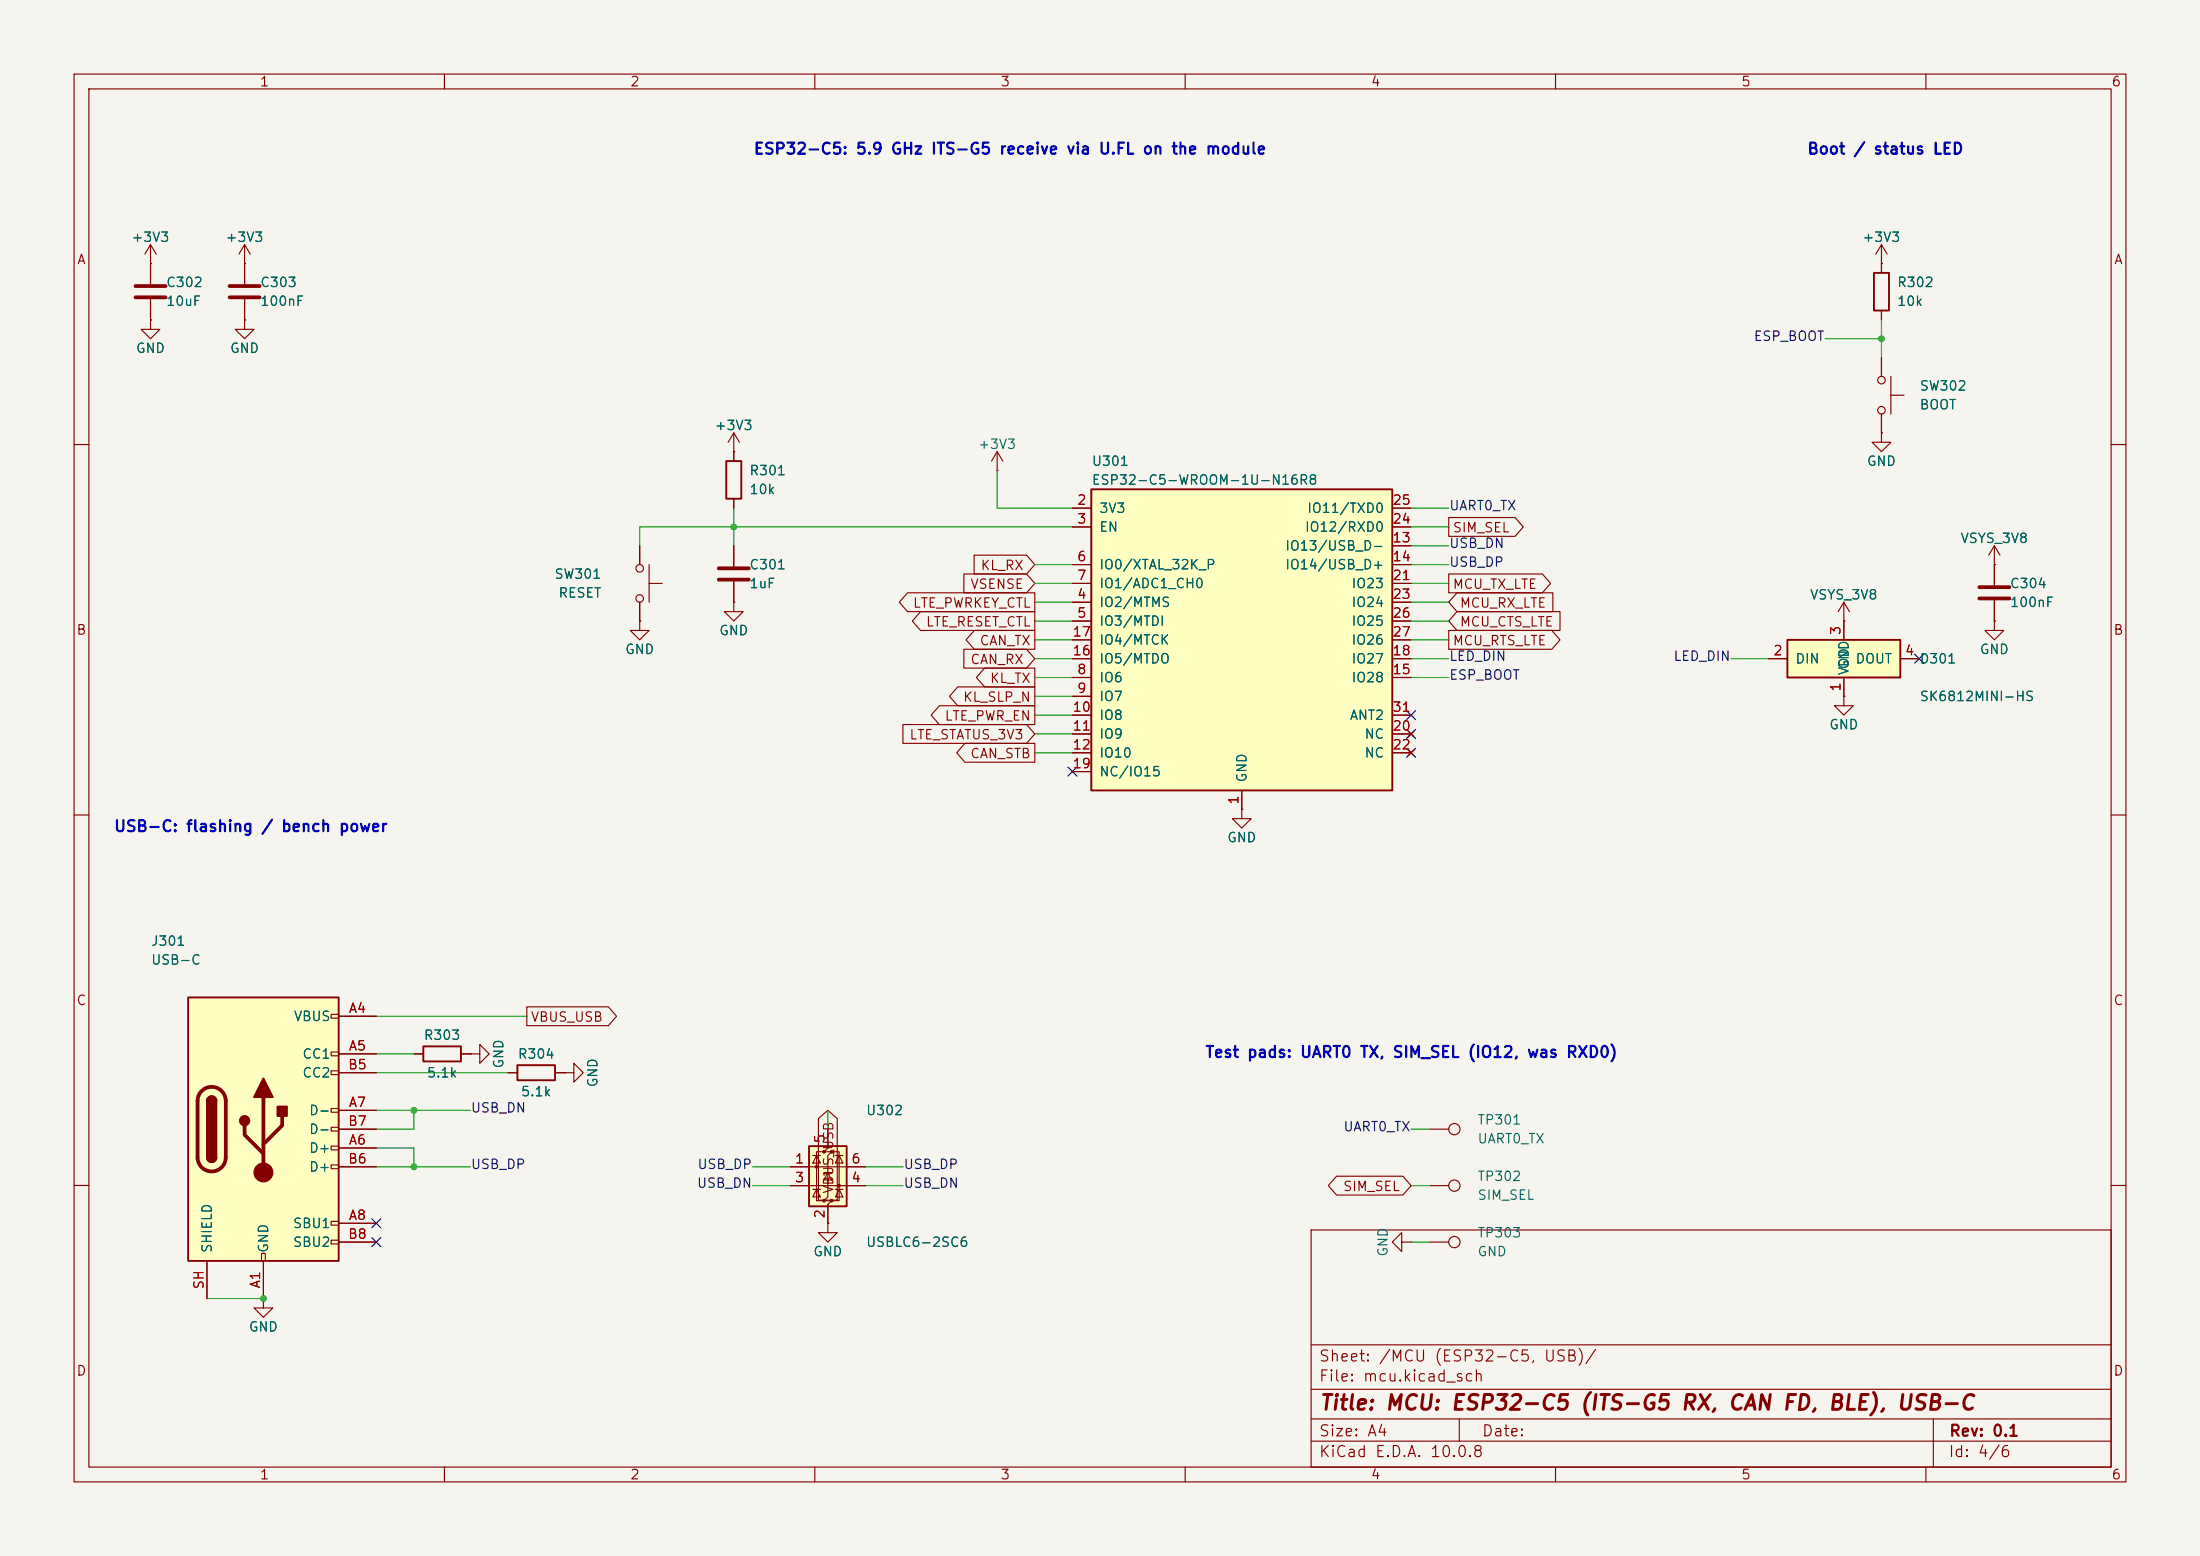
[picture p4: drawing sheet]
<svg xmlns="http://www.w3.org/2000/svg" width="297mm" height="210mm" viewBox="0 0 297 210" stroke-linecap="round" stroke-linejoin="round" font-family="sans-serif">
<path d="M0 0h297v210h-297z" fill="#f5f4ef" stroke="#f5f4ef" stroke-width=".14"/>
<g fill="none" stroke="#840000" stroke-width=".15">
<path d="M10 10h277v190h-277zM12 12h273v186h-273zM60 10v2M110 10v2M160 10v2M210 10v2M260 10v2M254 58.4v1.3h1.3l-1.3 1.3-1.3-1.3h1.3M254 58.4h.1M10 60h2M285 60h2M10 110h2"/>
<path d="M285 110h2M10 160h2M177 166h108v32h-108zM285 160h2M60 198v2M110 198v2M160 198v2M177 194.5h108M177 191.5h108M177 187.5h108M177 181.5h108M197 191.5v3"/>
<path d="M210 198v2M260 198v2M261 191.5v6.5"/>
</g>
<path d="M241.3 86.4h15.2v5h-15.2z" fill="#ffffc2"/>
<path d="M253 36.8h2v5.1h-2zM98 62.2h2.1v5.1h-2.1zM241.3 86.4h15.2v5h-15.2z" fill="none" stroke="#840000" stroke-width=".25"/>
<g fill="none" stroke="#840000" stroke-width=".15">
<path d="M20.3 35.6h.1M20.3 33l-.7 1.3M20.3 33l.8 1.3M20.3 33v2.6M254 35.6h.1M254 33l-.8 1.3M254 33l.8 1.3M254 33v3.8M99.1 58.4v3.8M99.1 58.4l-.8 1.3M99.1 58.4l.7 1.3M254 41.9v1.3"/>
<path d="M254 48.3v2.5M254 55.9v2.5M255.3 53.3h1.7M255.3 50.8v5.1M99.1 61h.1M99.1 67.3v1.3M99.1 73.7v2.8M99.1 78.5v2.8M269.2 76.2h.1M269.2 73.7v5.3M269.2 73.7l-.7 1.2M269.2 73.7l.8 1.2"/>
<path d="M99.1 81.3v1.3h1.2l-1.2 1.2-1.3-1.2h1.3M99.1 81.3h.1M238.8 88.9h2.5M248.9 83.8v2.6M248.9 91.4v2.6M256.5 88.9h2.6M269.2 83.8v1.3h1.3l-1.3 1.3-1.2-1.3h1.2M269.2 83.8h.1M269.2 81v2.8M167.6 109.2v1.3h1.3l-1.3 1.3-1.2-1.3h1.2M167.6 109.2h.1M193 152.4h2.6"/>
<path d="M35.6 175.3v1.2h1.2l-1.2 1.3-1.3-1.3h1.3M35.6 175.3h.1M193 160h2.6M193 167.6h2.6"/>
<circle cx="254" cy="51.3" r=".51"/>
<circle cx="254" cy="55.4" r=".51"/>
<circle cx="196.3" cy="152.4" r=".76"/>
<circle cx="196.3" cy="160" r=".76"/>
<circle cx="196.3" cy="167.6" r=".76"/>
</g>
<path d="M97 76.7h4.1M97 78.2h4.1M267.2 79.2h4.1M267.2 80.8h4.1" fill="none" stroke="#840000" stroke-width=".51"/>
<path d="M109.2 154.7h5.1v8.1h-5.1z" fill="#ffffc2"/>
<g fill="#840000">
<circle cx="110.2" cy="157.5" r=".25"/>
<circle cx="111.3" cy="155.4" r=".25"/>
<circle cx="111.3" cy="162.1" r=".25"/>
<circle cx="112.3" cy="155.4" r=".25"/>
<circle cx="112.3" cy="162.1" r=".25"/>
<circle cx="113.3" cy="160" r=".25"/>
</g>
<g fill="none" stroke="#840000" stroke-width=".15">
<path d="M134.6 63.5h.1M134.6 61l-.7 1.2M134.6 61l.8 1.2M134.6 61v2.5M248.9 83.8h.1M248.9 94v1.3h1.3l-1.3 1.2-1.3-1.2h1.3M248.9 94h.1M248.9 81.3l-.7 1.3M248.9 81.3l.8 1.3M248.9 81.3v2.5M106.7 157.5h10.1M109.7 156h1"/>
<path d="M110.2 156l.5 1h-1zM111.3 155.4h-1.1v6.7h1.1M111.8 152.4v2.5l-.5 .5h1l-.5 .6v5.5l-.5 .6h1l-.5 .5v2.5M111.8 158.2l.5 1.1h-1zM112.3 158.2h-1v.4M112.3 155.4h1v6.7h-1M112.8 156h1M113.3 156l.5 1h-1zM106.7 160h10.1M109.7 160.5h1M110.2 160.5l.5 1h-1zM111.8 165.1v1.3h1.2l-1.2 1.2-1.3-1.2h1.3"/>
<path d="M111.8 165.1h.1M112.8 160.5h1M113.3 160.5l.5 1h-1zM189.2 167.6v-1.2l-1.2 1.2 1.2 1.3v-1.3h1.3M190.5 167.6h.1"/>
</g>
<path d="M109.2 154.7h5.1v8.1h-5.1z" fill="none" stroke="#840000" stroke-width=".25"/>
<path d="M147.3 66h40.7v40.7h-40.7z" fill="#ffffc2"/>
<path d="M147.3 66h40.7v40.7h-40.7z" fill="none" stroke="#840000" stroke-width=".25"/>
<g fill="none" stroke="#840000" stroke-width=".15">
<path d="M144.8 68.6h2.5M144.8 71.1h2.5M144.8 76.2h2.5M144.8 78.7h2.5M188 68.6h2.5M188 71.1h2.5M188 76.2h2.5M188 78.7h2.5M188 73.7h2.5M144.8 81.3h2.5M144.8 83.8h2.5M144.8 91.4h2.5"/>
<path d="M144.8 94h2.5M144.8 96.5h2.5M144.8 99.1h2.5M144.8 88.9h2.5M144.8 86.4h2.5M188 81.3h2.5M188 83.8h2.5M188 91.4h2.5M188 96.5h2.5M188 99.1h2.5M188 88.9h2.5M188 86.4h2.5"/>
<path d="M190.1 98.7l.8 .7M190.9 98.7l-.8 .7M144.8 101.6h2.5M144.8 104.1h2.5M167.6 106.7v2.5M188 101.6h2.5M190.1 101.2l.8 .8M190.9 101.2l-.8 .8M76.2 144.8h1.3v-1.3l1.2 1.3-1.2 1.3v-1.3M76.2 144.8h.1"/>
</g>
<path d="M25.4 134.6h20.3v35.6h-20.3z" fill="#ffffc2"/>
<g fill="none" stroke="#840000" stroke-width=".15">
<path d="M20.3 35.6h.1M20.3 35.6v2.8M33 35.6h.1M33 33v5.4M33 33l-.7 1.3M33 33l.8 1.3M254 35.6h.1M254 35.6v1.2M20.3 43.2v1.3h1.3l-1.3 1.2-1.3-1.2h1.3M20.3 43.2h.1M20.3 40.4v2.8M33 43.2v1.3h1.3l-1.3 1.2-1.3-1.2h1.3"/>
<path d="M33 43.2h.1M33 40.4v2.8M254 58.4h.1M254 41.9v1.3M254 48.3v2.5M254 55.9v2.5M86.4 73.7v2.5M87.6 78.7h1.8M87.6 76.2v5.1M99.1 61h.1M99.1 61v1.2M99.1 67.3v1.3"/>
<path d="M99.1 73.7v2.8M99.1 78.5v2.8M130.1 77.5h8.5l1.1 1.2-1.1 1.3h-8.5zM131.5 74.9h7.1l1.1 1.3-1.1 1.3h-7.1zM144.8 78.7h2.5M144.8 68.6h2.5M144.8 71.1h2.5M144.8 76.2h2.5M188 78.7h2.5M188 68.6h2.5M188 71.1h2.5M188 76.2h2.5"/>
<path d="M188 73.7h2.5M195.6 77.5h12.6l1.1 1.2-1.1 1.3h-12.6zM195.6 69.8h8.9l1.1 1.3-1.1 1.3h-8.9zM269.2 76.2h.1M269.2 76.2v2.8M86.4 83.8v1.3h1.2l-1.2 1.3-1.3-1.3h1.3M86.4 83.8h.1M86.4 81.3v2.5M99.1 81.3h.1M121.9 97.8h16.7l1.1 1.3-1.1 1.2h-16.7zM122.5 80h17.2v2.6h-17.2l-1.1-1.3zM124.3 82.5h15.4v2.6h-15.4l-1.1-1.3z"/>
<path d="M126.8 95.2h12.9v2.6h-12.9l-1.1-1.3zM129.3 92.7h10.4v2.6h-10.4l-1.1-1.3zM130.1 87.6h8.5l1.1 1.3-1.1 1.3h-8.5zM131.5 85.1h8.2v2.5h-8.2l-1.1-1.2zM132.9 90.2h6.8v2.5h-6.8l-1.1-1.3zM144.8 88.9h2.5M144.8 81.3h2.5M144.8 83.8h2.5M144.8 91.4h2.5M144.8 94h2.5M144.8 96.5h2.5M144.8 99.1h2.5"/>
<path d="M144.8 86.4h2.5M188 88.9h2.5M188 81.3h2.5M188 83.8h2.5M188 91.4h2.5M188 96.5h2.5M188 99.1h2.5M188 86.4h2.5M190.1 98.7l.8 .7M190.9 98.7l-.8 .7M195.6 85.1h13.9l1.1 1.3-1.1 1.2h-13.9zM196.7 82.5h13.9v2.6h-13.9l-1.1-1.3z"/>
<path d="M196.7 80h12.9v2.6h-12.9l-1.1-1.3zM238.8 88.9h2.5M248.9 83.8h.1M248.9 94h.1M248.9 83.8v2.6M248.9 91.4v2.6M256.5 88.9h2.6M269.2 83.8h.1M269.2 81v2.8M130.3 100.3h9.4v2.6h-9.4l-1.1-1.3zM144.8 101.6h2.5M144.8 104.1h2.5"/>
<path d="M167.6 109.2h.1M167.6 106.7v2.5M188 101.6h2.5M190.1 101.2l.8 .8M190.9 101.2l-.8 .8M44.7 136.9h1v.5h-1zM45.7 137.2h5.1M71.1 135.9h11l1.1 1.3-1.1 1.2h-11zM44.7 142h1v.5h-1zM44.7 144.5h1v.5h-1zM44.7 149.6h1v.5h-1zM44.7 152.1h1v.6h-1z"/>
<path d="M44.7 154.7h1v.5h-1zM44.7 157.2h1v.5h-1zM45.7 142.2h5.1M45.7 154.9h5.1M45.7 149.9h5.1M45.7 144.8h5.1M45.7 157.5h5.1M45.7 152.4h5.1M55.9 142.2h1.2M62.2 142.2h1.3M63.5 142.2h1.3v-1.2l1.2 1.2-1.2 1.3v-1.3M63.5 142.2h.1"/>
<path d="M68.6 144.8h1.2M74.9 144.8h1.3M76.2 144.8h.1M106.7 157.5h2.5M110.5 151l1.3-1.1 1.2 1.1v11h-2.5zM111.8 152.4v2.5M114.3 157.5h2.5M180.4 158.7h9l1.1 1.3-1.1 1.3h-9l-1.1-1.3zM27.9 170.2v5.1M35.3 169.2h.5v1h-.5zM35.6 175.3h.1M35.6 170.2v5.1"/>
<path d="M44.7 164.8h1v.6h-1zM44.7 167.4h1v.5h-1zM45.7 165.1h5.1M45.7 167.6h5.1M106.7 160h2.5M111.8 165.1h.1M111.8 162.6v2.5M114.3 160h2.5"/>
<circle cx="86.4" cy="76.7" r=".51"/>
<circle cx="86.4" cy="80.8" r=".51"/>
</g>
<path d="M25.4 134.6h20.3v35.6h-20.3zM27.9 148.6a.64 .64 0 0 1 .7-.6 .64 .64 0 0 1 .6 .6M27.9 156.2a.64 .64 0 0 0 .7 .6 .64 .64 0 0 0 .6-.6M57.1 141.2h5.1v2.1h-5.1zM69.8 143.8h5.1v2h-5.1z" fill="none" stroke="#840000" stroke-width=".25"/>
<path d="M18.3 38.6h4.1M31 38.6h4.1M18.3 40.1h4.1M31 40.1h4.1M27.2 147.3a1.9 1.9 0 0 1 2.1-.5 1.9 1.9 0 0 1 1.2 1.8v7.6a1.91 1.91 0 0 1-1.9 1.9 1.91 1.91 0 0 1-1.9-1.9v-7.6a1.9 1.9 0 0 1 .5-1.3zM33 151.9v1.3l2.6 2.5M35.6 148.1v10.1M38.1 150.6v1.3l-2.5 2.5" fill="none" stroke="#840000" stroke-width=".51"/>
<g fill="#840000" stroke="#840000" stroke-width=".25">
<path d="M27.9 148.6h1.3v7.6h-1.3z"/>
<path d="M28.1 148.1a.64 .64 0 0 1 .7-.1 .64 .64 0 0 1 .4 .6h-1.3z"/>
<path d="M27.9 156.2h1.3a.64 .64 0 0 1-.6 .6 .64 .64 0 0 1-.7-.6z"/>
<path d="M35.6 145.5l1.2 2.6h-2.5z"/>
<path d="M37.5 149.4h1.2v1.2h-1.2z"/>
<circle cx="33" cy="151.3" r=".63"/>
</g>
<circle cx="35.6" cy="158.2" r="1.27" fill="#840000" stroke="#840000" stroke-width=".15"/>
<g fill="none" stroke="#009600" stroke-width=".15">
<path d="M246.4 45.7h7.6M254 43.2v5.1M99.1 68.6v5.1M134.6 63.5v5.1h10.2M139.7 78.7h5.1M139.7 76.2h5.1M144.8 71.1h-58.4v2.6M190.5 71.1h5.1M190.5 68.6h5.1M190.5 78.7h5.1M190.5 73.7h5.1M190.5 76.2h5.1"/>
<path d="M139.7 91.4h5.1M139.7 81.3h5.1M139.7 86.4h5.1M139.7 88.9h5.1M139.7 83.8h5.1M139.7 96.5h5.1M139.7 94h5.1M139.7 99.1h5.1M190.5 91.4h5.1M190.5 81.3h5.1M190.5 86.4h5.1M190.5 88.9h5.1"/>
<path d="M190.5 83.8h5.1M233.7 88.9h5.1M139.7 101.6h5.1M50.8 137.2h20.3M50.8 157.5h12.7M50.8 154.9h5.1v2.6M50.8 149.9h12.7M50.8 144.8h17.8M50.8 142.2h5.1M55.9 149.9v2.5h-5.1M101.6 157.5h5.1M111.8 149.9v2.5"/>
<path d="M116.8 157.5h5.1M190.5 152.4h2.5M27.9 175.3h7.7M101.6 160h5.1M116.8 160h5.1M190.5 160h2.5M190.5 167.6h2.5"/>
</g>
<g fill="none" stroke="#000084" stroke-width=".15">
<path d="M189.9 95.9l1.2 1.2M189.9 98.5l1.2 1.2M191.1 95.9l-1.2 1.2M191.1 98.5l-1.2 1.2M258.5 88.3l1.2 1.2M259.7 88.3l-1.2 1.2M144.2 103.5l1.2 1.2M145.4 103.5l-1.2 1.2M189.9 101l1.2 1.2M191.1 101l-1.2 1.2M50.2 164.5l1.2 1.2M50.2 167l1.2 1.2"/>
<path d="M51.4 164.5l-1.2 1.2M51.4 167l-1.2 1.2"/>
</g>
<g fill="#009600">
<circle cx="254" cy="45.7" r=".46"/>
<circle cx="55.9" cy="149.9" r=".46"/>
<circle cx="55.9" cy="157.5" r=".46"/>
<circle cx="99.1" cy="71.1" r=".46"/>
<circle cx="35.6" cy="175.3" r=".46"/>
</g>
<text font-size="2" fill="#840000" x="178" y="190.8">Title: MCU: ESP32-C5 (ITS-G5 RX, CAN FD, BLE), USB-C</text>
<g font-size="1.5" fill="#0000c2">
<text x="101.6" y="21.2">ESP32-C5: 5.9 GHz ITS-G5 receive via U.FL on the module</text>
<text x="243.9" y="21.2">Boot / status LED</text>
<text x="15.3" y="112.6">USB-C: flashing / bench power</text>
<text x="162.6" y="143.1">Test pads: UART0 TX, SIM_SEL (IO12, was RXD0)</text>
</g>
<g font-size="1.5" fill="#840000">
<text x="178" y="184.1">Sheet: /MCU (ESP32-C5, USB)/</text>
<text x="178" y="186.8">File: mcu.kicad_sch</text>
<text x="178" y="197">KiCad E.D.A. 10.0.8</text>
<text x="178" y="194.2">Size: A4</text>
<text x="200" y="194.2">Date:</text>
<text x="263" y="197">Id: 4/6</text>
<text x="263" y="194.2">Rev: 0.1</text>
</g>
<g font-size="1.3" fill="#840000">
<text x="35" y="12">1</text>
<text x="85" y="12">2</text>
<text x="135" y="12">3</text>
<text x="185" y="12">4</text>
<text x="235" y="12">5</text>
<text x="285" y="12">6</text>
<text x="10.3" y="36">A</text>
<text x="285.3" y="36">A</text>
<text x="132.3" y="77.3">KL_RX</text>
<text x="196" y="72.2">SIM_SEL</text>
<text x="123.2" y="82.3">LTE_PWRKEY_CTL</text>
<text x="130.9" y="79.8">VSENSE</text>
<text x="196" y="79.8">MCU_TX_LTE</text>
<text x="197" y="82.3">MCU_RX_LTE</text>
<text x="10.2" y="86">B</text>
<text x="124.9" y="84.9">LTE_RESET_CTL</text>
<text x="130.9" y="90">CAN_RX</text>
<text x="132.2" y="87.4">CAN_TX</text>
<text x="196" y="87.4">MCU_RTS_LTE</text>
<text x="197" y="84.9">MCU_CTS_LTE</text>
<text x="285.2" y="86">B</text>
<text x="129.9" y="95">KL_SLP_N</text>
<text x="133.6" y="92.5">KL_TX</text>
<text x="122.7" y="100.1">LTE_STATUS_3V3</text>
<text x="127.4" y="97.6">LTE_PWR_EN</text>
<text x="130.9" y="102.7">CAN_STB</text>
<text x="10.2" y="136">C</text>
<text x="285.2" y="136">C</text>
<text x="71.6" y="138.2">VBUS_USB</text>
<text x="112.8" y="161.2" transform="rotate(-90 112.8 161.2)">VBUS_USB</text>
<text x="181.2" y="161.1">SIM_SEL</text>
<text x="10.2" y="186">D</text>
<text x="285.2" y="186">D</text>
<text x="35" y="200">1</text>
<text x="85" y="200">2</text>
<text x="135" y="200">3</text>
<text x="185" y="200">4</text>
<text x="235" y="200">5</text>
<text x="285" y="200">6</text>
</g>
<g font-size="1.3" fill="#006464">
<text x="17.7" y="33">+3V3</text>
<text x="30.4" y="33">+3V3</text>
<text x="251.3" y="33">+3V3</text>
<text x="22.3" y="39.1">C302</text>
<text x="22.3" y="41.6">10uF</text>
<text x="35" y="39.1">C303</text>
<text x="35" y="41.6">100nF</text>
<text x="256" y="39.1">R302</text>
<text x="256" y="41.6">10k</text>
<text x="18.3" y="48">GND</text>
<text x="31" y="48">GND</text>
<text x="259.1" y="53">SW302</text>
<text x="96.4" y="58.4">+3V3</text>
<text x="259.1" y="55.6">BOOT</text>
<text x="101.1" y="64.5">R301</text>
<text x="132" y="60.9">+3V3</text>
<text x="147.3" y="63.2">U301</text>
<text x="147.3" y="65.7">ESP32-C5-WROOM-1U-N16R8</text>
<text x="251.9" y="63.2">GND</text>
<text x="101.1" y="67">10k</text>
<text x="148.3" y="69.5">3V3</text>
<text x="176.4" y="69.5">IO11/TXD0</text>
<text x="101.1" y="77.2">C301</text>
<text x="148.3" y="72.1">EN</text>
<text x="148.3" y="77.2">IO0/XTAL_32K_P</text>
<text x="173.4" y="74.6">IO13/USB_D-</text>
<text x="173.4" y="77.2">IO14/USB_D+</text>
<text x="176.1" y="72.1">IO12/RXD0</text>
<text x="264.6" y="73.6">VSYS_3V8</text>
<text x="74.8" y="78.4">SW301</text>
<text x="75.3" y="81">RESET</text>
<text x="101.1" y="79.7">1uF</text>
<text x="148.3" y="82.2">IO2/MTMS</text>
<text x="148.3" y="79.7">IO1/ADC1_CH0</text>
<text x="182.4" y="79.7">IO23</text>
<text x="182.4" y="82.2">IO24</text>
<text x="244.3" y="81.2">VSYS_3V8</text>
<text x="271.3" y="79.7">C304</text>
<text x="271.3" y="82.2">100nF</text>
<text x="84.3" y="88.6">GND</text>
<text x="97" y="86.1">GND</text>
<text x="148.3" y="84.8">IO3/MTDI</text>
<text x="148.3" y="89.9">IO5/MTDO</text>
<text x="148.3" y="87.3">IO4/MTCK</text>
<text x="182.4" y="89.9">IO27</text>
<text x="182.4" y="84.8">IO25</text>
<text x="182.4" y="87.3">IO26</text>
<text x="242.3" y="89.9">DIN</text>
<text x="250.4" y="89.9">DOUT</text>
<text x="259.1" y="89.9">D301</text>
<text x="267.2" y="88.6">GND</text>
<text x="148.3" y="92.4">IO6</text>
<text x="148.3" y="94.9">IO7</text>
<text x="182.4" y="92.4">IO28</text>
<text x="249.9" y="91.2" transform="rotate(-90 249.9 91.2)">VDD</text>
<text x="249.9" y="90.5" transform="rotate(-90 249.9 90.5)">GND</text>
<text x="259.1" y="94.9">SK6812MINI-HS</text>
<text x="148.3" y="97.5">IO8</text>
<text x="148.3" y="100">IO9</text>
<text x="182.1" y="97.5">ANT2</text>
<text x="184.1" y="100">NC</text>
<text x="246.9" y="98.8">GND</text>
<text x="148.3" y="102.6">IO10</text>
<text x="148.3" y="105.1">NC/IO15</text>
<text x="168.6" y="105.7" transform="rotate(-90 168.6 105.7)">GND</text>
<text x="184.1" y="102.6">NC</text>
<text x="165.6" y="114">GND</text>
<text x="20.3" y="128">J301</text>
<text x="20.3" y="130.5">USB-C</text>
<text x="39.6" y="138.1">VBUS</text>
<text x="40.7" y="143.2">CC1</text>
<text x="57.1" y="140.7">R303</text>
<text x="69.8" y="143.2">R304</text>
<text x="40.7" y="145.7">CC2</text>
<text x="57.5" y="145.7">5.1k</text>
<text x="68.3" y="144.3" transform="rotate(-90 68.3 144.3)">GND</text>
<text x="70.2" y="148.3">5.1k</text>
<text x="81" y="146.8" transform="rotate(-90 81 146.8)">GND</text>
<text x="41.6" y="155.9">D+</text>
<text x="41.6" y="150.8">D-</text>
<text x="41.6" y="153.4">D-</text>
<text x="116.8" y="150.8">U302</text>
<text x="199.4" y="152.1">TP301</text>
<text x="199.4" y="154.6">UART0_TX</text>
<text x="41.6" y="158.4">D+</text>
<text x="199.4" y="159.7">TP302</text>
<text x="39.5" y="166.1">SBU1</text>
<text x="199.4" y="162.3">SIM_SEL</text>
<text x="199.4" y="167.3">TP303</text>
<text x="28.9" y="169.2" transform="rotate(-90 28.9 169.2)">SHIELD</text>
<text x="36.5" y="169.2" transform="rotate(-90 36.5 169.2)">GND</text>
<text x="39.5" y="168.6">SBU2</text>
<text x="109.7" y="169.9">GND</text>
<text x="116.8" y="168.6">USBLC6-2SC6</text>
<text x="187.7" y="169.7" transform="rotate(-90 187.7 169.7)">GND</text>
<text x="199.4" y="169.9">GND</text>
<text x="33.5" y="180">GND</text>
</g>
<g font-size="1.3" fill="#0f0f0f">
<text x="236.7" y="46.3">ESP_BOOT</text>
<text x="195.6" y="69.2">UART0_TX</text>
<text x="195.6" y="74.3">USB_DN</text>
<text x="195.6" y="76.8">USB_DP</text>
<text x="195.6" y="89.5">LED_DIN</text>
<text x="225.8" y="89.5">LED_DIN</text>
<text x="195.6" y="92.1">ESP_BOOT</text>
<text x="63.5" y="150.5">USB_DN</text>
<text x="181.3" y="153">UART0_TX</text>
<text x="63.5" y="158.1">USB_DP</text>
<text x="94" y="160.6">USB_DN</text>
<text x="94.1" y="158.1">USB_DP</text>
<text x="121.9" y="160.6">USB_DN</text>
<text x="121.9" y="158.1">USB_DP</text>
</g>
<g font-size="1.3" fill="#a90000">
<text x="145.3" y="68.4">2</text>
<text x="145.3" y="71">3</text>
<text x="187.9" y="71">24</text>
<text x="187.9" y="68.4">25</text>
<text x="145.3" y="76.1">6</text>
<text x="187.9" y="73.5">13</text>
<text x="187.9" y="76.1">14</text>
<text x="145.3" y="81.1">4</text>
<text x="145.3" y="83.7">5</text>
<text x="145.3" y="78.6">7</text>
<text x="187.9" y="78.6">21</text>
<text x="187.9" y="81.1">23</text>
<text x="187.9" y="83.7">26</text>
<text x="144.7" y="88.8">16</text>
<text x="144.7" y="86.2">17</text>
<text x="187.9" y="88.8">18</text>
<text x="187.9" y="86.2">27</text>
<text x="239.3" y="88.8">2</text>
<text x="248.8" y="85.8" transform="rotate(-90 248.8 85.8)">3</text>
<text x="257.1" y="88.8">4</text>
<text x="145.3" y="91.3">8</text>
<text x="145.3" y="93.8">9</text>
<text x="187.9" y="91.3">15</text>
<text x="248.8" y="93.4" transform="rotate(-90 248.8 93.4)">1</text>
<text x="144.7" y="96.4">10</text>
<text x="144.7" y="98.9">11</text>
<text x="144.7" y="101.5">12</text>
<text x="187.9" y="98.9">20</text>
<text x="187.9" y="101.5">22</text>
<text x="187.9" y="96.4">31</text>
<text x="144.7" y="104">19</text>
<text x="167.5" y="108.7" transform="rotate(-90 167.5 108.7)">1</text>
<text x="47" y="137">A4</text>
<text x="47" y="142.1">A5</text>
<text x="46.9" y="144.6">B5</text>
<text x="47" y="149.7">A7</text>
<text x="46.9" y="152.3">B7</text>
<text x="47" y="154.8">A6</text>
<text x="111.6" y="154.4" transform="rotate(-90 111.6 154.4)">5</text>
<text x="46.9" y="157.3">B6</text>
<text x="107.2" y="157.3">1</text>
<text x="107.2" y="159.9">3</text>
<text x="114.8" y="159.9">4</text>
<text x="114.8" y="157.3">6</text>
<text x="46.9" y="167.5">B8</text>
<text x="47" y="165">A8</text>
<text x="111.6" y="164.6" transform="rotate(-90 111.6 164.6)">2</text>
<text x="35.4" y="174" transform="rotate(-90 35.4 174)">A1</text>
<text x="27.8" y="174.1" transform="rotate(-90 27.8 174.1)">SH</text>
</g>
</svg>
